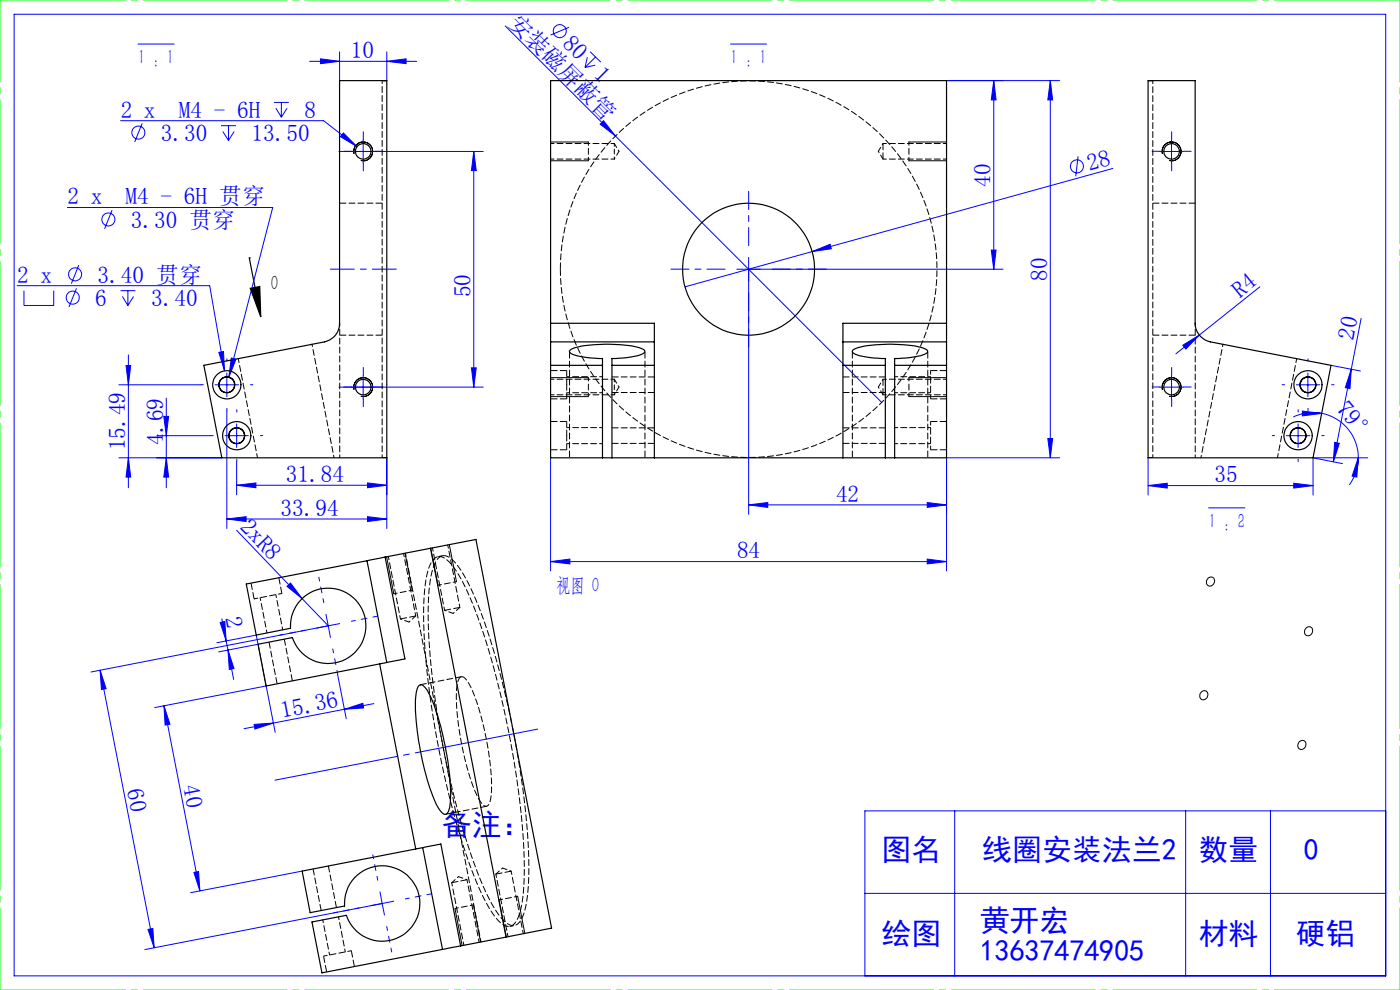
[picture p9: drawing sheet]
<svg xmlns="http://www.w3.org/2000/svg" width="297mm" height="210mm" viewBox="0 0 297 210" stroke-linecap="round" stroke-linejoin="round" font-family="sans-serif">
<g fill="none" stroke="#00f" stroke-width=".21">
<path d="M3 3h291v204h-291zM29.3 9.3h7.6M65.7 13h22.7M68 12.5l4 .5-4 .5zM72 11v6.1M82.1 13l4-.5v1zM82.1 11v6.1M107.2 5.5l23.4 23.3M120.7 5.8l-3.9 1.6M124.6 12.1l-.5 2.2M125.2 11l2.3 2.2M126.3 13.8l-2.2 .5"/>
<path d="M126.3 12.1l-2.2 2.2M155 9.3h7.6M200.8 17.1h24M210.8 17.1l.5 4.1h-1zM210.8 17.1v40M222.8 17.1l.5 4.1h-1zM222.8 17.1v80M25.6 25.6h43.1l7 5.5M30.2 26.2l-1.6 3.9M46.9 26.7h3.2M47.3 27.9l1.2 1.9M48.5 26.7v3.1"/>
<path d="M49.7 27.9l-1.2 1.9M58.1 21.7h3.2M58.5 23l1.2 1.9M59.7 21.7v3.2M60.9 23l-1.2 1.9M71.9 32.1h30.6M72.8 28.2l2.9 2.9-3.5-2.1zM77 29.6v5M100.5 32.1l.5 4.1h-1zM100.5 32.1v50M128 25.6l2.6 3.2-3.3-2.5zM130.6 28.8l56.4 56.6"/>
<path d="M228.7 33.2l-.5 4.2M236.1 35.7l-90.8 25.1M246 32.1h5M248.5 29.6v5M14.3 44h43.6l-9.4 36M16.7 56.2l-1.6 4M23.8 44.6l-1.6 3.9M156.3 57.1h56.5M158.8 54.6v54.5M172.3 53.4l3.8-1.6 .3 1zM210.3 53h1l-.5 4.1zM3.6 60.6h40.9l3.1 18.1"/>
<path d="M5.1 61.7v3.1h6.3v-3.1M16.2 61.2l-1.6 3.9M25.6 61.7h3.1M26 62.9l1.1 1.9M26.7 77.5h1l-.5 4.1zM27.1 61.7v3.1M27.2 75.3v28.2M28.3 62.9l-1.2 1.9M46.4 74.7l1-.1 .2 4.1zM48.1 79.1v5M49.1 75.9l1 .3-1.6 3.8zM77 79.6v5"/>
<path d="M100 78h1l-.5 4.1zM248.5 79.6v5M250.9 73.2l3.5-2.1-2.8 2.9zM254.4 71.1l-5 4M267.3 60.8l-12.9 10.3M277.5 79.1v5M282.4 77.5l6.2 1.2M286.7 78.3l-.3 4.1-1-.2zM286.7 78.3l-3.8 19.7M288.7 67.5l-2 10.8M25.2 81.6h17.4M25.2 97.1h21.9"/>
<path d="M27.2 97.1l.5 4.1h-1zM33.3 92.4h11.4M34.7 88.3h1.1l-.5 4.1zM35.3 84.4v19.1M35.3 97.1l.5 4.1h-1.1zM45.6 81.6h5M47.7 92.4h5M48.1 87.1v25M50.2 97.9v7M50.2 89.9v5M71.9 82.1h30.6M82.1 97.1v15"/>
<path d="M116.8 97.1v24M222.3 93h1l-.5 4.1zM224.8 97.1h-24v24M243.6 97.1v7.9M246 82.1h5M272.9 92.4h5M275 81.6h5M275.4 89.9v5M276.3 87.2l4.1 .5-4.1 .5zM278.6 97.1h11.6M278.6 97.1v7.9M278.6 97.1l6.2 1.2"/>
<path d="M280.4 87.7a9.6 9.6 0 0 1 7.7 9.4M280.4 87.7l-.9-.1a9.7 9.7 0 0 0-5.1 .9M283.1 93.8l1 .2-1.2 4zM288.1 97.1l-.3 4.1-1-.2zM288.1 97.1a9.7 9.7 0 0 1-1.9 5.8M48.1 110.1l4.1-.5v1zM48.1 110.1h34M50.2 102.9l4.1-.5v1.1zM50.2 112.5l13.9 14.5M50.2 102.9h31.9M78 109.6l4.1 .5-4.1 .5zM78 102.4l4.1 .5-4.1 .6z"/>
<path d="M116.8 119.1l4.1-.5v1zM116.8 119.1h84M158.8 107.1l4.1-.5v1zM158.8 107.1h42M196.7 118.6l4.1 .5-4.1 .5zM196.7 106.6l4.1 .5-4.1 .5zM243.6 103l4-.5v1zM243.6 103h35M256.4 107.7h7.7M274.5 102.5l4.1 .5-4.1 .5zM46 136.3l8.4-1.6 4 20.7M46.7 132l1-.2 .3 4.2z"/>
<path d="M47.1 131.3l.9 4.7M48 136l.4 1.9M48.4 137.9l1.2 3.9-1 .2zM48.4 137.9l1.2 6.2M54.8 136.7l-8.4 1.6M60.9 124.4l.7-.7 2.5 3.3zM64.1 127l5.5 5.7M69.1 130.3l.5 2.4M69.6 132.7l-2.4 .5M69.6 132.7l.5 2.5M69.6 132.7l-50.3 9.8M72.1 132.3l-2.5 .4"/>
<path d="M21.2 142.2l1.3 3.9-1 .2zM21.2 142.2l11.5 58.8M34.8 149.7l1.3 3.9-1.1 .2zM34.8 149.7l7.6 39.3M53.9 153.7l4.1-.3-3.9 1.2zM56.4 145.5l-23.6 4.6M58 153.4l-6.2 1.2M71.6 143l1.8 9.4M73.1 150.5l-15.1 2.9M73.1 150.5l3.9-1.3 .2 1zM79.3 149.3l-6.2 1.2M202.5 172v35"/>
<path d="M251.5 172v35M269.5 172v35M294 172h-110.5v35M31.4 197.2l1-.3 .3 4.1zM41.1 185.1l1-.2 .3 4.1zM64.1 184.8l-23.7 4.6M80.6 189.2l.5 2.5M81.1 191.7l-2.5 .4M81.1 191.7l.5 2.4M81.1 191.7l-50.4 9.7M83.5 191.2l-2.4 .5M183.5 189.5h110.5"/>
<circle cx="118.8" cy="6.6" r="1.38"/>
<circle cx="29.3" cy="28.1" r="1.38"/>
<circle cx="228.5" cy="35.3" r="1.38"/>
<circle cx="15.9" cy="58.2" r="1.39"/>
<circle cx="23" cy="46.5" r="1.39"/>
<circle cx="15.4" cy="63.1" r="1.39"/>
</g>
<g fill="none" stroke="#000" stroke-width=".21">
<path d="M75.1 32.6a2 2 0 0 1 1.7-2.5 2 2 0 0 1 2.2 2.1 2 2 0 0 1-2.4 1.8M116.8 34.1h8M116.8 30.1h8M192.8 34.1h8M192.8 30.1h8M246.6 32.6a2 2 0 0 1 1.7-2.5 2 2 0 0 1 2.2 2.1 2 2 0 0 1-2.5 1.8M75.1 82.6a2 2 0 0 1 1.7-2.5 2 2 0 0 1 2.2 2.2 2 2 0 0 1-2.4 1.8M116.8 84.1h8M116.8 80.1h8M192.8 84.1h8M192.8 80.1h8M246.6 82.6a2 2 0 0 1 1.7-2.5 2 2 0 0 1 2.2 2.2 2 2 0 0 1-2.5 1.8"/>
<path d="M82 118.1l1.5 7.9M85.9 117.4l1.6 7.8M91.4 116.3l1.5 7.9M95.3 115.5l1.5 7.9M256.3 122.7a.85 .85 0 0 1 1.2 0 .85 .85 0 0 1-.1 1.2 .85 .85 0 0 1-1.3 .2 .85 .85 0 0 1 .1-1.3zM277.1 133.2a.85 .85 0 0 1 1.2 0 .85 .85 0 0 1-.1 1.3 .85 .85 0 0 1-1.3 .1 .85 .85 0 0 1 .1-1.3zM254.8 146.8a.85 .85 0 0 1 1.3 0 .85 .85 0 0 1-.1 1.3 .85 .85 0 0 1-1.3 .1 .85 .85 0 0 1 .1-1.3zM275.6 157.4a.86 .86 0 0 1 1.3-.1 .86 .86 0 0 1-.1 1.3 .86 .86 0 0 1-1.3 .1 .86 .86 0 0 1 .1-1.3zM96.5 192.7l1.5 7.9M100.4 192l1.6 7.8M105.9 190.9l1.5 7.8M109.8 190.1l1.5 7.9"/>
</g>
<path d="M52.9 54.7h.1M52.9 54.7l2.4 12.5M53.1 61.2l2-.4 .2 6.4z" fill="none" stroke="#000" stroke-width=".25"/>
<g fill="none" stroke="#00f" stroke-width=".21" stroke-dasharray="30.5 1.3 1.3 1.3">
<path d="M74.6 32.1h-1.7M77.1 29.6v-1.7M77.1 34.6v1.6M79.6 32.1h1.6M246.1 32.1h-1.7M248.6 29.6v-1.7M248.6 34.6v1.6M251.1 32.1h1.6M48.1 76.6v-.5M77.1 79.6v-1.7M248.6 79.6v-1.7M277.5 76.6v-.5"/>
<path d="M43.1 81.6h-.5M45.2 92.4h-.5M48.1 86.6v.5M50.2 87.4v-.5M50.2 97.4v.5M53.1 81.6h.5M55.2 92.4h.5M74.6 82.1h-1.7M77.1 84.6v1.6M79.6 82.1h1.6M246.1 82.1h-1.7M248.6 84.6v1.6"/>
<path d="M251.1 82.1h1.6M270.4 92.4h-.5M272.5 81.6h-.5M275.4 87.4v-.5M275.4 97.4v.5M277.5 86.6v.5M280.4 92.4h.5M282.5 81.6h.5"/>
</g>
<path d="M124.8 34.1v-4M192.8 30.1v4M124.8 84.1v-4M192.8 80.1v4M83.6 126l3.9-.8M92.9 124.1l4-.7M100.5 191.9l-4 .8M109.8 190.1l-3.9 .8" fill="none" stroke="#000" stroke-width=".21" stroke-dasharray="1.3 .6" stroke-dashoffset=".5"/>
<path d="M153.8 57.1h-11.5M158.8 52.1v-11.5M163.8 57.1h11.5M158.8 62.1v11.5" fill="none" stroke="#00f" stroke-width=".21" stroke-dasharray="30.5 1.3 1.3 1.3" stroke-dashoffset="26.6"/>
<path d="M64.7 133.7l-5.4 1M68.7 127.8l-1.1-5.4M70.6 137.6l1 5.4M74.6 131.8l5.3-1.1M76.2 192.6l-5.4 1M80.1 186.7l-1-5.4M82 196.5l1.1 5.4M86 190.7l5.4-1.1" fill="none" stroke="#00f" stroke-width=".21" stroke-dasharray="30.5 1.3 1.3 1.3" stroke-dashoffset="29.6"/>
<path d="M70.1 57.1h14" fill="none" stroke="#00f" stroke-width=".21" stroke-dasharray="30.5 1.3 1.3 1.3" stroke-dashoffset="25.4"/>
<path d="M114.1 154.7l-55.8 10.8" fill="none" stroke="#00f" stroke-width=".21" stroke-dasharray="30.5 1.3 1.3 1.3" stroke-dashoffset="4"/>
<path d="M0 0h297M0 210h297" fill="none" stroke="#0f0" stroke-width=".21" stroke-dasharray="30.5 1.3 1.3 1.3" stroke-dashoffset="3.9"/>
<path d="M0 210v-210M297 210v-210" fill="none" stroke="#0f0" stroke-width=".21" stroke-dasharray="30.5 1.3 1.3 1.3" stroke-dashoffset="13.1"/>
<path d="M53.1 61.2l2-.4 .2 6.4z" fill="#000"/>
<g fill="#00f">
<path d="M60.9 124.4l.7-.7 2.5 3.3z"/>
<path d="M128 25.6l2.6 3.2-3.3-2.5z"/>
<path d="M172.3 53.4l3.8-1.6 .3 1z"/>
<path d="M250.9 73.2l3.5-2.1-2.8 2.9z"/>
<path d="M288.1 97.1l-.3 4.1-1-.2zM276.3 87.2l4.1 .5-4.1 .5z"/>
<path d="M82.1 13l4-.5v1zM68 12.5l4 .5-4 .5zM196.7 118.6l4.1 .5-4.1 .5zM116.8 119.1l4.1-.5v1z"/>
<path d="M72.8 28.2l-.6 .8 3.5 2.1zM46.4 74.7l1.2 4-.2-4.1zM48.1 110.1l4.1-.5v1zM78 109.6l4.1 .5-4.1 .5zM50.2 102.9l4.1-.5v1.1zM78 102.4l4.1 .5-4.1 .6zM49.1 75.9l-.6 4.1 1.6-3.8zM243.6 103l4-.5v1zM274.5 102.5l4.1 .5-4.1 .5z"/>
<path d="M158.8 107.1l4.1-.5v1zM196.7 106.6l4.1 .5-4.1 .5z"/>
<path d="M73.1 150.5l3.9-1.3 .2 1zM53.9 153.7l4.1-.3-3.9 1.2z"/>
<path d="M286.7 78.3l-.3 4.1-1-.2zM283.1 93.8l1 .2-1.2 4z"/>
<path d="M210.3 53h1l-.5 4.1zM210.8 17.1l.5 4.1h-1z"/>
<path d="M100.5 32.1l.5 4.1h-1zM100 78h1l-.5 4.1zM26.7 77.5h1l-.5 4.1zM27.2 97.1l.5 4.1h-1zM34.7 88.3h1.1l-.5 4.1zM35.3 97.1l.5 4.1h-1.1z"/>
<path d="M222.8 17.1l.5 4.1h-1zM222.3 93h1l-.5 4.1z"/>
<path d="M46.7 132l1-.2 .3 4.2zM48.4 137.9l1.2 3.9-1 .2zM21.2 142.2l1.3 3.9-1 .2zM31.4 197.2l1-.3 .3 4.1zM34.8 149.7l1.3 3.9-1.1 .2zM41.1 185.1l1-.2 .3 4.1z"/>
</g>
<g fill="none" stroke="#000" stroke-width=".25">
<path d="M72 17.1h10.1v80h-35l-3.8-19.6 25.5-5a4 4 0 0 0 3.2-3.9zM243.6 17.1h9.9v51.5a4.1 4.1 0 0 0 3.3 3.9l25.6 5-3.8 19.6h-35zM116.8 68.6h22v3.9M116.8 68.6v3.9M116.8 68.6v-51.5h84v51.5M116.8 72.5v24.6h11M116.8 77.5h11M116.8 72.5h22M129.8 77.5h9M138.8 72.5v24.6M178.8 77.5h9M178.8 72.5h22"/>
<path d="M178.8 72.5v24.6M189.8 77.5h11M200.8 68.6v3.9M200.8 68.6h-22v3.9M200.8 72.5v24.6h-11M127.8 97.1v-21a15.5 15.5 0 0 1-6.8-1.2l-.1-.2a.84 .84 0 0 1 .9-.9 30.7 30.7 0 0 1 14 0l.9 .5 .1 .3a3.2 3.2 0 0 1-2.6 1.1l-4.4 .4v21M127.8 97.1h2M129.8 97.1h58M187.8 97.1v-21a15.5 15.5 0 0 1-6.8-1.2l-.2-.5a7 7 0 0 1 4.4-1.2 28.5 28.5 0 0 1 11 .8l.5 .3 .1 .3a3.2 3.2 0 0 1-2.6 1.1l-4.4 .4v21M187.8 97.1h2M77.9 118.9l-25.7 5 2.2 10.8 7.2-1.4a8 8 0 0 1 10.9-8 8 8 0 0 1 2.6 13.2 8 8 0 0 1-13.1-3.3l-7.2 1.5 1.6 8.8 25.7-5M77.9 118.9l4.2 21.6"/>
<path d="M81.7 118.2l4.2 21.6-3.8 .7M81.7 118.2l-3.8 .7M81.7 118.2l19.3-3.8 16 82.5-19.3 3.8M91.3 116.3l16.1 82.5M80.5 140.8l7.7 39.3M88.8 145.5l.4-.2h.4a11 11 0 0 1 2.8 5.1 59 59 0 0 1 3.1 19.8l-.3 1.5a.9 .9 0 0 1-.7 1 .9 .9 0 0 1-1-.6 28.6 28.6 0 0 1-3.6-9.7 52.5 52.5 0 0 1-1.7-14.9l.3-1.4zM89.7 179.8l-25.6 5 1.7 8.8 7.3-1.4a8 8 0 0 1 10.9-8 8 8 0 0 1 2.6 13.2 8 8 0 0 1-13.1-3.2l-7.3 1.4 2.1 10.8 25.6-5M89.7 179.8l3.8-.8 4.2 21.7M89.7 179.8l4.2 21.6M97.7 200.7l-3.8 .7"/>
<circle cx="77.1" cy="32.1" r="1.65"/>
<circle cx="248.5" cy="32.1" r="1.65"/>
<circle cx="158.8" cy="57.1" r="14"/>
<circle cx="48.1" cy="81.6" r="1.65"/>
<circle cx="48.1" cy="81.6" r="1.7"/>
<circle cx="48.1" cy="81.6" r="3"/>
<circle cx="50.2" cy="92.4" r="1.7"/>
<circle cx="50.2" cy="92.4" r="1.65"/>
<circle cx="50.2" cy="92.4" r="3"/>
<circle cx="77.1" cy="82.1" r="1.65"/>
<circle cx="248.5" cy="82.1" r="1.65"/>
<circle cx="275.4" cy="92.4" r="1.7"/>
<circle cx="275.4" cy="92.4" r="3"/>
<circle cx="275.4" cy="92.4" r="1.65"/>
<circle cx="277.5" cy="81.6" r="2.99"/>
<circle cx="277.5" cy="81.6" r="1.65"/>
<circle cx="277.5" cy="81.6" r="1.7"/>
</g>
<path d="M81.1 17.1v79.9M244.6 57.1v-40M259.4 73l-4.6 24.1M70.9 97.1l-4.7-24.1M72.1 97.1v-28.5M244.6 97v-39.9M253.6 97.1v-28.5" fill="none" stroke="#000" stroke-width=".21" stroke-dasharray="1.3 .6" stroke-dashoffset=".7"/>
<path d="M54.6 97.1l-4.1-21.1M271 97.1l4.1-21.1" fill="none" stroke="#000" stroke-width=".21" stroke-dasharray="1.3 .6" stroke-dashoffset=".4"/>
<path d="M82.1 17.1h-1M244.6 17.1h-1M197.4 78.6v6M81.1 97h1M197.4 89.4v6M243.6 97h1M93.9 117.9l-1 .2M54 127l5.8-1.1M102 199.8l-16-82.5M108.2 196.5l.9-.2M74.5 201.7l-5.9 1.1" fill="none" stroke="#000" stroke-width=".21" stroke-dasharray="1.3 .6" stroke-dashoffset=".5"/>
<g fill="none" stroke="#000" stroke-width=".21" stroke-dasharray="1.3 .6" stroke-dashoffset="-.1">
<path d="M187.3 30.4v3.3M81.1 43.1h-9M118.9 57.1a39.9 39.9 0 0 1 58.8-35.2 39.9 39.9 0 0 1 3.2 68.5 39.9 39.9 0 0 1-61.9-29.6l-.1-3.7M253.6 43.1h-9M72.1 71.1h9M120.2 78.6h-3.4M138.8 80h-9M187.8 80h-9M200.8 78.6h-3.4M244.6 71.1h9M116.8 84.6h3.4M116.8 95.4h3.4"/>
<path d="M120.2 89.4h-3.4M129.8 83.3h9M129.8 94.1h9M138.8 90.8h-9M178.8 83.3h9M178.8 94.1h9M187.3 80.4v3.3M187.8 90.8h-9M197.4 84.6h3.4M197.4 95.4h3.4M200.8 89.4h-3.4M92.9 118.1a3.8 3.8 0 0 1 3.2 2.1 55 55 0 0 1 6.7 15 185.2 185.2 0 0 1 8.4 48.3 29.5 29.5 0 0 1-1.4 11.4 2.07 2.07 0 0 1-1.6 1.6 2.07 2.07 0 0 1-2.1-.9 29.5 29.5 0 0 1-5.6-10 180.2 180.2 0 0 1-10.6-55.2 26.5 26.5 0 0 1 1.5-11l.6-.8 .9-.5"/>
<path d="M93.9 117.9a3.8 3.8 0 0 1 3.2 2.1 55 55 0 0 1 6.7 15 185.2 185.2 0 0 1 8.4 48.3 29.5 29.5 0 0 1-1.4 11.4 2.07 2.07 0 0 1-1.7 1.6 2.07 2.07 0 0 1-2.1-.9 29.5 29.5 0 0 1-5.6-10 180.2 180.2 0 0 1-10.6-55.2 26.5 26.5 0 0 1 1.6-11l.5-.7 1-.6M53.3 123.7l.6 3.3M57.1 136.2l1.7 8.8M59.8 125.9l-.6-3.4M85 131.3l3.2-.6M94.3 129.5l3.3-.7M62 144.4l-1.7-8.8M97.9 143.5h.2a4.9 4.9 0 0 1 2.1 2.9 58.8 58.8 0 0 1 4 22.1l-.1 1.1-.4 1.1a.71 .71 0 0 1-1.3 0 21.4 21.4 0 0 1-3.3-8 54.8 54.8 0 0 1-2.2-16.9l.3-1.4 .3-.6 .4-.3M66.4 184.3l1.7 8.8M71.4 192.5l-1.7-8.8M99.1 186.6l-3.3 .6M108.4 184.8l-3.2 .6"/>
<path d="M68.6 202.8l.7 3.4M75.2 205l-.7-3.3"/>
</g>
<path d="M120.2 81.6v-3M120.2 84.6v-3M120.2 92.4v-3M120.2 95.4v-3" fill="none" stroke="#000" stroke-width=".21" stroke-dasharray="1.3 .6" stroke-dashoffset=".1"/>
<path d="M130.3 32.1v-1.7M130.3 33.7v-1.6M130.3 82.1v-1.7M130.3 83.7v-1.6" fill="none" stroke="#000" stroke-width=".21" stroke-dasharray="1.3 .6" stroke-dashoffset=".8"/>
<g fill="none" stroke="#000" stroke-width=".21" stroke-dasharray="1.3 .6" stroke-dashoffset=".6">
<path d="M116.8 33.7h13.5M130.3 30.4h-13.5M187.3 33.7h13.5M200.8 30.4h-13.5M127.8 79.9h-7.6M197.4 79.9h-7.6M116.8 83.7h13.5M120.2 83.3h7.6M120.2 94.1h7.6M127.8 90.7h-7.6M130.3 80.4h-13.5M187.3 83.7h13.5"/>
<path d="M189.8 83.3h7.6M189.8 94.1h7.6M197.4 90.7h-7.6M200.8 80.4h-13.5M82.4 118l2.6 13.3M91.7 116.2l2.6 13.3M55.2 126.8l1.4 7.4M60 133.6l-1.5-7.5M88.2 130.7l-2.6-13.3M97.6 128.8l-2.6-13.2M68.5 195.1l1.4 7.5M95.8 187.2l2.6 13.3"/>
<path d="M101.6 199.9l-2.5-13.3M105.2 185.4l2.6 13.3M111 198l-2.6-13.2M73.3 201.9l-1.5-7.4"/>
</g>
<path d="M120.8 74.5v22.6M180.8 74.5v22.6M136.8 97.1v-22.6M196.8 97.1v-22.6" fill="none" stroke="#000" stroke-width=".21" stroke-dasharray="1.3 .6" stroke-dashoffset="-.2"/>
<g fill="none" stroke="#000" stroke-width=".21" stroke-dasharray="1.3 .6" stroke-dashoffset="1">
<path d="M130.3 33.7l1-1.6M131.3 32.1l-1-1.7M186.3 32.1l1 1.6M187.3 30.4l-1 1.7M130.3 83.7l1-1.6M131.3 82.1l-1-1.7M186.3 82.1l1 1.6M187.3 80.4l-1 1.7M85 131.3l1.8 .6M86.8 131.9l1.4-1.2M94.3 129.5l1.8 .6M96.1 130.1l1.5-1.3"/>
<path d="M97.3 186l-1.5 1.2M99.1 186.6l-1.8-.6M106.6 184.1l-1.4 1.3M108.4 184.8l-1.8-.7"/>
</g>
<path d="M53.9 127h.1M97.9 143.5l-8.7 1.7M94.5 172.7l8.7-1.7" fill="none" stroke="#000" stroke-width=".21" stroke-dasharray="1.3 .6"/>
<g font-size="6.3" fill="#00f">
<text x="93.8" y="177.1">备注：</text>
<text x="187" y="182.5">图名</text>
<text x="208.4" y="182.5">线圈安装法兰2</text>
<text x="254.3" y="182.5">数量</text>
<text x="276.6" y="182.5">0</text>
<text x="207.8" y="197.5">黄开宏</text>
<text x="187" y="200.3">绘图</text>
<text x="207.8" y="203.8">13637474905</text>
<text x="254.3" y="200.3">材料</text>
<text x="274.9" y="200.3">硬铝</text>
</g>
<g font-size="4.9" fill="#00f">
<text x="107.7" y="5" transform="rotate(45 107.7 5)">安装磁屏蔽管</text>
<text x="119.1" y="9.5" transform="rotate(45 119.1 9.5)">80</text>
<text x="74.4" y="12.3">10</text>
<text x="125.8" y="16.1" transform="rotate(45 125.8 16.1)">1</text>
<text x="25.6" y="24.9">2 x</text>
<text x="34.1" y="29.9">3.30</text>
<text x="38" y="24.9">M4 - 6H</text>
<text x="53.4" y="29.9">13.50</text>
<text x="64.6" y="24.9">8</text>
<text x="210.1" y="39.6" transform="rotate(-90 210.1 39.6)">40</text>
<text x="231.1" y="36.4" transform="rotate(-15 231.1 36.4)">28</text>
<text x="14.3" y="43.4">2 x</text>
<text x="26.6" y="43.4">M4 - 6H 贯穿</text>
<text x="27.8" y="48.3">3.30 贯穿</text>
<text x="3.7" y="59.9">2 x</text>
<text x="20.7" y="59.9">3.40 贯穿</text>
<text x="222.1" y="59.6" transform="rotate(-90 222.1 59.6)">80</text>
<text x="20.2" y="64.9">6</text>
<text x="32.1" y="64.9">3.40</text>
<text x="99.8" y="63" transform="rotate(-90 99.8 63)">50</text>
<text x="263" y="63.4" transform="rotate(-39 263 63.4)">R4</text>
<text x="287.1" y="72.3" transform="rotate(-79 287.1 72.3)">20</text>
<text x="283.3" y="86.7" transform="rotate(50 283.3 86.7)">79°</text>
<text x="26.6" y="95.5" transform="rotate(-90 26.6 95.5)">15.49</text>
<text x="34.6" y="94.3" transform="rotate(-90 34.6 94.3)">4.69</text>
<text x="60.7" y="102.2">31.84</text>
<text x="177.4" y="106.4">42</text>
<text x="257.7" y="102.3">35</text>
<text x="50.7" y="112" transform="rotate(46 50.7 112)">2xR8</text>
<text x="59.5" y="109.4">33.94</text>
<text x="156.4" y="118.4">84</text>
<text x="47.8" y="131.1" transform="rotate(79 47.8 131.1)">2</text>
<text x="59.9" y="152.3" transform="rotate(-11 59.9 152.3)">15.36</text>
<text x="26.9" y="167.6" transform="rotate(79 26.9 167.6)">60</text>
<text x="38.8" y="166.8" transform="rotate(79 38.8 166.8)">40</text>
</g>
<g font-size="4.4" fill="#00f">
<text x="29.3" y="13.7">1 : 1</text>
<text x="155" y="13.7">1 : 1</text>
<text x="256.4" y="112.1">1 : 2</text>
<text x="118" y="125.5">视图 O</text>
</g>
<text font-size="4.4" x="57.5" y="61.6">O</text>
</svg>
